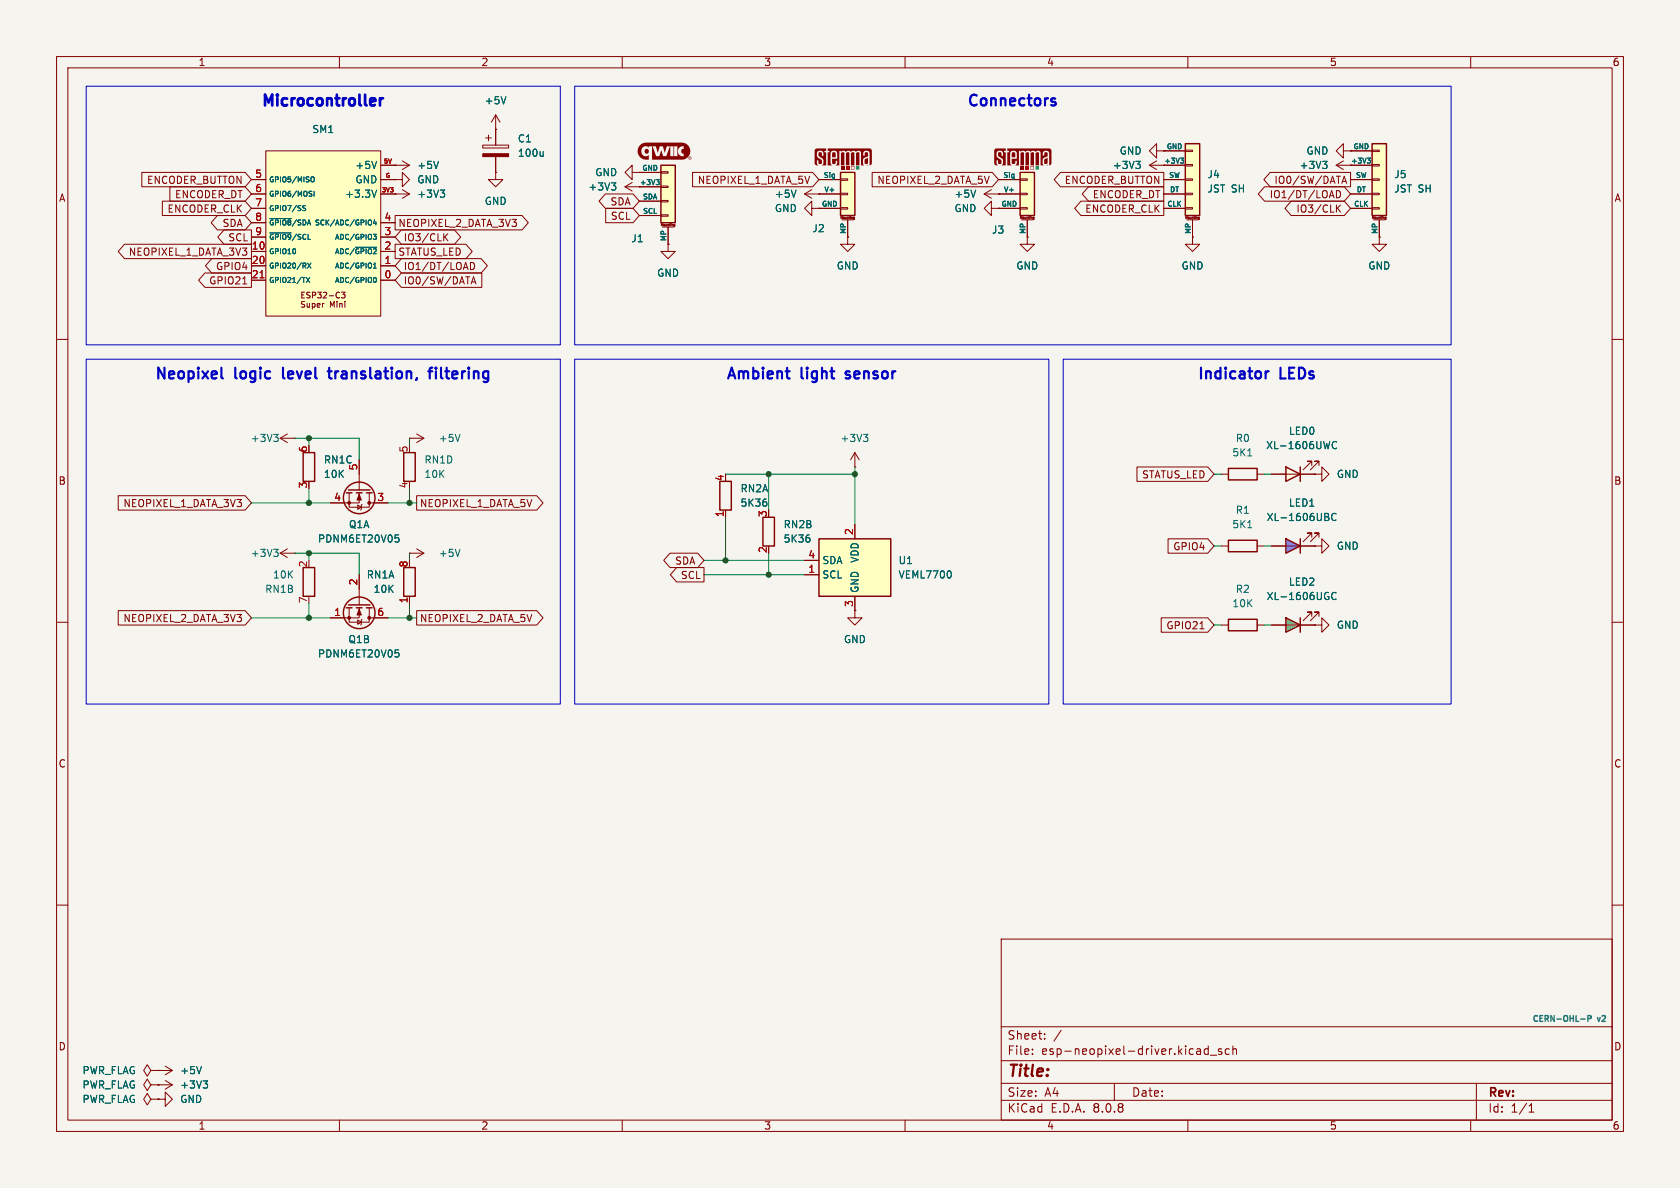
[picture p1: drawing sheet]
<svg xmlns="http://www.w3.org/2000/svg" width="297mm" height="210mm" viewBox="0 0 297 210" stroke-linecap="round" stroke-linejoin="round" font-family="sans-serif">
<path d="M0 0h297v210h-297z" fill="#f5f4ef" stroke="#f5f4ef" stroke-width=".18"/>
<g fill="none" stroke="#840000" stroke-width=".18">
<path d="M10 10h277v190h-277zM12 12h273v186h-273zM60 10v2M110 10v2M160 10v2M210 10v2M260 10v2M10 60h2M285 60h2M10 110h2M285 110h2M10 160h2"/>
<path d="M177 166h108v32h-108zM285 160h2M60 198v2M110 198v2M160 198v2M177 194.5h108M177 191.5h108M177 187.5h108M177 181.5h108M182.5 186.3v.1M182.5 185.5v.1M184.7 183.6v.1"/>
<path d="M184.7 182.8v.1M187.6 182.1l-1.3 2M197 191.5v3M210 198v2M213.6 184.9v1.5M213.6 185.5l-.4-.1-.3 .3v.4l.1 .2h.6M214 186.5h1.1M216 185.5l-.4-.1-.2 .2 .1 .2 .5 .2v.3h-.6M217.3 185.5l-.4-.1-.3 .3v.4l.1 .2h.6M218 185.5l.2-.1 .3 .1 .1 .9M218 184.9v1.5M260 198v2"/>
<path d="M261 191.5v6.5M270.3 196.6h.9M270.3 195.5l.4-.4v1.5"/>
</g>
<path d="M149.5 29.4h.7v.6h-.7z" fill="#ed1c24"/>
<path d="M151.3 29.4h.6v.6h-.6z" fill="#00a650"/>
<path d="M148.6 30.5h2.5v7.6h-2.5z" fill="#ffffc2"/>
<g fill="#840000">
<path d="M148.7 29.4h.6v.6h-.6z"/>
<path d="M150.4 29.4h.6v.6h-.6l.6-.1v-.5h-.5l-.1 .5z"/>
<path d="M153.2 29.2l.3-.1v.1z"/>
<path d="M148.7 27.1l.3-.2 .3 .1v2.2h-.6z"/>
<path d="M149.5 27.1l.4-.2 .2 .1 .1 2.2h-.7z"/>
<path d="M150.4 27.1l.4-.2 .2 .1v2.2h-.6z"/>
<path d="M151.3 27.1l.4-.2 .2 .1v2.2h-.6z"/>
<path d="M147.2 27l.3-.1 .2 .1v.8h-.6z"/>
<path d="M152.9 28.1l.6-.2v1l-.4 .1-.2-.1z"/>
<path d="M144.1 26.4l.3-.2h1.6v.5h-.2v.2h.2v2.3h-.8l.3-.2 .1-.7-.8-.7-.1-.2v-.4l.4-.1 .2 .1v.6h.3l-.1-.7-.4-.3-.6 .2-.1 .7 .2 .3 .7 .5v.6l-.2 .1h-.3l-.1-.7h-.3l.1 .7 .2 .2h-.4l-.2-.1-.1-2.4z"/>
<path d="M146.3 26.2l7.6 .1 .2 .3v2.5l-.4 .1v-2.1l-.2-.4h-.5l-.3 .2-.1 .6h.3v-.5l.3-.1 .2 .2 .1 .5-.7 .3-.2 .2v.8l.2 .3h-.6v-2.4l-.4-.2-.5 .3-.3-.2h-.3a.36 .36 0 0 1-.6-.1l-.3 .1a.36 .36 0 0 1-.6-.1l-.5 .2v-.1h-.3v2.5h-.7l.3-.2v-.6h-.3l-.1 .6-.5-.1v-.8h.9v-1l-.1-.3-.2-.1-.7 .1-.2 .3v1.7l.1 .3 .3 .1h-.9v-2.3h.3v-.2h-.3z"/>
</g>
<g fill="none" stroke="#840000" stroke-width=".18">
<path d="M69.8 29.2h.1M69.8 34.3h.1M69.8 34.3h2.6M69.8 29.2h2.6M71.1 28.4l1.3 .8M71.1 33.5l1.3 .8M72.4 29.2l-1.3 .8M72.4 34.3l-1.3 .8M111.8 30.5v-1.3l-1.3 1.3 1.3 1.3v-1.3h1.2M113 30.5h.1M144.8 31.8h3.8M144.8 34.3h3.8"/>
<path d="M144.8 36.8h3.8M148.6 36.7h1.3v.3h-1.3zM148.6 34.2h1.3v.2h-1.3zM148.6 31.6h1.3v.3h-1.3zM148.8 38.9h2.1M149.9 38.9v3M150.9 38.4h.1v.3M150.9 38.8h.1M150.9 38.6h.1M151 38.7v.1M72.4 97.8h.1M72.4 97.8h2.5"/>
<path d="M73.7 97l1.2 .8M74.9 97.8l-1.2 .8M72.4 105.4v1.3M26.7 189.2l-.7-1-.6 1 .6 1 .7-1h1.2M26.7 191.8l-.7-1-.6 1 .6 1 .7-1h1.2M27.9 189.2h.1M27.9 194.3h1.3v-1.3l1.3 1.3-1.3 1.3v-1.3M27.9 194.3h.1M27.9 191.8h.1M27.9 189.2h2.6M29.2 188.5l1.3 .7M30.5 189.2l-1.3 .8"/>
</g>
<path d="M148.6 30.5h2.5v7.6h-2.5zM71.4 100.3h2v5.1h-2z" fill="none" stroke="#840000" stroke-width=".25"/>
<path d="M77.5 28.5l-.4 1.3M77.8 33.6h.8l-.4 .5M78.4 34.1l.2 .2v.3l-.2 .3M81.3 97.1l-.4 1.3M35.6 188.5l-.4 1.3" fill="none" stroke="#006464" stroke-width=".18"/>
<path d="M116.8 29.2h2.6v10.2h-2.6z" fill="#ffffc2"/>
<g fill="#840000">
<path d="M121.9 27.8h.2v.3h-.2v-.2h.1h-.1z"/>
<path d="M121.8 27.7h.4v.4h-.4l-.1-.2 .3 .3 .2-.3-.2-.2-.3 .2z"/>
<path d="M113.2 25.7l.4-.4 .6-.1h6.6l.5 .2 .4 .4 .3 .5v.6l-.4 .8-.8 .5h-5.5v-2.3l.7 1.7h.6l.3-1.1 .3 1.1h2.6v-.9h.1l.2 .7 .6 .2h.2v-.4l-.4-.1-.1-.4 .2-.3 .3-.1v-.4l-.8 .2-.2 .6h-.1v-.8h-.6v1.7h-.1v-1.7h-.6v1.7h-.7l.6-1.7h-.5l-.4 1.1-.3-1.1h-.6l-.3 1.1-.4-1.1h-1.2v.2l-.3-.2h-.4l-.5 .4-.1 .8 .2 .3 .4 .2h.4l.3-.2v.8h-.7l-.7-.3-.5-.7v-.9z"/>
<circle cx="114.3" cy="26.7" r=".41"/>
</g>
<g fill="none" stroke="#840000" stroke-width=".18">
<path d="M113 30.5h3.8M113 33h3.8M113 35.6h3.8M113 38.1h3.8M116.8 38h1.3v.2h-1.3zM116.8 35.4h1.3v.3h-1.3zM116.8 32.9h1.3v.2h-1.3zM116.8 30.4h1.3v.2h-1.3zM119.1 39.9h.1M119.2 39.7h.1v.3M119.2 39.9h.1M119.2 39.7h-.1"/>
<path d="M119.3 40h.1M117.1 40.1h2M118.1 40.1v3.1M119.1 40l.1 .1M119.2 40.1h.1M119.3 40l-.1 .1"/>
</g>
<path d="M116.8 29.2h2.6v10.2h-2.6z" fill="none" stroke="#840000" stroke-width=".25"/>
<path d="M116 31.8h.5l-.3 .3 .3 .1v.3l-.1 .1h-.3" fill="none" stroke="#006464" stroke-width=".18"/>
<path d="M209.5 25.4h2.6v12.7h-2.6z" fill="#ffffc2"/>
<g fill="none" stroke="#840000" stroke-width=".18">
<path d="M205.7 26.7h3.8M205.7 29.2h3.8M205.7 31.8h3.8M205.7 34.3h3.8M205.7 36.8h3.8M209.5 36.7h1.3v.3h-1.3zM209.5 34.2h1.3v.2h-1.3zM209.5 31.6h1.3v.3h-1.3zM209.5 29.1h1.3v.2h-1.3zM209.5 26.5h1.3v.3h-1.3zM209.8 38.9h2M210.8 38.9v3"/>
<path d="M211.8 38.6h.2M211.9 38.4h-.1M211.9 38.4h.1v.3l-.2 .1M211.9 38.4h.1M215.9 96.5h1.3M222.2 96.5h1.3M232.4 83.8h1.3v-1.2l1.2 1.2-1.2 1.3v-1.3M232.4 83.8h.1"/>
</g>
<path d="M209.5 25.4h2.6v12.7h-2.6zM217.2 95.5h5v2h-5z" fill="none" stroke="#840000" stroke-width=".25"/>
<path d="M208.7 28h.6l-.3 .3 .2 .1 .1 .3-.2 .1h-.3M220.6 93.3h.7" fill="none" stroke="#006464" stroke-width=".18"/>
<path d="M227.3 82.6l2.6 1.2-2.6 1.3z" fill="#ffffe0"/>
<g fill="none" stroke="#840000" stroke-width=".25">
<path d="M53.6 80h2v5.1h-2zM61.2 87.1h1M61.6 86.6h3.8M63 87.1h1M64.8 87.1h1M71.4 80h2v5.1h-2zM217.2 82.8h5v2h-5zM227.3 82.6l2.6 1.2-2.6 1.3zM229.9 82.6v2.5M53.6 100.3h2v5.1h-2zM61.2 107.4h1M61.6 106.9h3.8"/>
<path d="M63 107.4h1M64.8 107.4h1"/>
<circle cx="63.5" cy="88" r="2.79"/>
<circle cx="63.5" cy="108.3" r="2.79"/>
</g>
<g fill="none" stroke="#840000" stroke-width=".18">
<path d="M69.8 31.8h1.3v-1.3l1.3 1.3-1.3 1.2v-1.2M69.8 31.8h.1M85.3 25.7h4.6v.5h-4.6zM85.9 24.4h1M86.4 23.9v1M87.6 30.5v1.3h1.3l-1.3 1.2-1.2-1.2h1.2M87.6 30.5h.1M87.6 22.9h.1M87.6 20.3v5.4M87.6 27.7v2.8M87.6 20.3l-.7 1.3M87.6 20.3l.8 1.3"/>
<path d="M110.5 33l1.3 .8M110.5 33h2.5M111.8 32.3l-1.3 .7M210.8 41.9v1.3h1.3l-1.3 1.3-1.3-1.3h1.3M210.8 41.9h.1M49.5 77.5l1.3 .7M49.5 77.5h2.6M50.8 76.7l-1.3 .8M52.1 77.5h.1M72.4 77.5h.1M72.4 77.5h2.5M73.7 76.7l1.2 .8"/>
<path d="M74.9 77.5l-1.2 .7M49.5 97.8l1.3 .8M49.5 97.8h2.6M50.8 97l-1.3 .8M52.1 97.8h.1M61.7 87.1v2.6h3.6v-2.6M63.2 89.3l.7 .4-.7 .3zM63.5 87.1v1.8h-5.1M63.5 81.3v5.3M64 89.2l-.1 .1v.7l-.1 .2M65.3 88.9h3.3M215.9 83.8h1.3"/>
<path d="M222.2 83.8h1.3M224.8 83.8h7.6M231.9 82.3v-.8h-.8h.8l-1.5 1.6M233.2 82.3v-.8h-.8h.8l-1.6 1.6M61.7 107.4v2.6h3.6v-2.6M63.2 109.6l.7 .4-.7 .4zM63.5 107.4v1.8h-5.1M63.5 101.6v5.3M64 109.5l-.1 .1v.8l-.1 .1M65.3 109.2h3.3M26.7 194.3l-.7-1-.6 1 .6 1 .7-1h1.2M27.9 191.8h.1"/>
<path d="M27.9 194.3h.1M27.9 191.8h2.6M29.2 191l1.3 .8M30.5 191.8l-1.3 .7"/>
</g>
<g fill="none" stroke="#006464" stroke-width=".18">
<path d="M89.4 17.1l-.4 1.3M96 26.8v.8M96 27.5l-.2 .1M108.1 32.3h.8l-.5 .5M108.6 32.8l.3 .3v.3l-.3 .2M48.4 76.8h.8l-.4 .5M48.9 77.3l.3 .2v.3l-.3 .2M81.3 76.8l-.4 1.2M236.3 78.2a.6 .6 0 0 0-.8 .4 .6 .6 0 0 0 .6 .7l.2-.1M48.4 97.1h.8l-.4 .5M48.9 97.6l.3 .2v.3l-.3 .3M69.9 94.6h.6"/>
<path d="M70 95h.3l.2 .3-.1 .5h-.4M220.6 80.6h.7M69.9 114.9h.6M70 115.4h.3l.2 .2-.1 .5h-.4M35.9 191.1h.8l-.4 .5M36.5 191.6l.2 .2v.3l-.2 .2"/>
</g>
<g fill="#840000" stroke="#840000" stroke-width=".18">
<path d="M63.5 107.7l.4 1h-.8z"/>
<path d="M63.5 87.4l.4 1h-.8z"/>
<path d="M85.3 27.2h4.6v.5h-4.6z"/>
<circle cx="61.7" cy="109.2" r=".25"/>
<circle cx="65.3" cy="109.2" r=".25"/>
<circle cx="61.7" cy="88.9" r=".25"/>
<circle cx="65.3" cy="88.9" r=".25"/>
</g>
<path d="M47 26.7h20.3v29.2h-20.3z" fill="#ffffc2"/>
<g fill="none" stroke="#840000" stroke-width=".18">
<path d="M44.4 34.3h2.6M44.4 39.4h2.6M44.4 31.8h2.6M44.4 36.8h2.6M47 26.7h20.3v29.2h-20.3zM67.3 34.3h2.5M67.3 39.4h2.5M67.3 31.8h2.5M67.3 29.2h2.5M142.2 34.3h2.6M142.2 34.3l1.3 .8M143.5 36.8v-1.2l-1.3 1.2 1.3 1.3v-1.3h1.3"/>
<path d="M143.5 33.5l-1.3 .8M144.8 34.3h.1M144.8 36.8h.1M174 34.3h2.5M174 34.3l1.3 .8M175.3 36.8v-1.2l-1.3 1.2 1.3 1.3v-1.3h1.2M175.3 33.5l-1.3 .8M176.5 36.8h.1M176.5 34.3h.1M237.5 26.7v-1.3l-1.3 1.3 1.3 1.2v-1.2h1.3M238.8 26.7h.1M44.4 49.5h2.6"/>
<path d="M44.4 47h2.6M44.4 44.5h2.6M44.4 41.9h2.6M57.2 53.6h.1M60.4 51.7h.6l-.3 .3 .2 .1v.5l-.1 .1-.4-.1M67.3 49.5h2.5M67.3 47h2.5M67.3 44.5h2.5M67.3 41.9h2.5M118.1 43.2v1.3h1.3l-1.3 1.2-1.3-1.2h1.3M118.1 43.2h.1M149.9 41.9v1.3h1.2l-1.2 1.3-1.3-1.3h1.3"/>
<path d="M149.9 41.9h.1M181.6 41.9v1.3h1.3l-1.3 1.3-1.3-1.3h1.3M181.6 41.9h.1M151.1 82.6h.1M151.1 80l-.7 1.3M151.1 80v2.6M151.1 80l.8 1.3M151.1 108v1.2h1.3l-1.3 1.3-1.2-1.3h1.2M151.1 108h.1"/>
</g>
<g fill="none" stroke="#006464" stroke-width=".18">
<path d="M47.7 38.6h3.8M53.6 36.7l.4 .3-.1 .2h-.2M53.6 36.4h.4M55 33.8h.1M55.1 34.4v.2M55.2 31.3h.2l.2 .3-.1 .4-.3 .2M55.5 33.8v.9M65.5 38.9l.2 .3-.1 .4-.1 .2M66.2 38.8l-.2 .7h.6M66.4 39.2v.6M66.6 33.6l-.4 1.3M66.6 28.5l-.4 1.3"/>
<path d="M140.7 33.6l-.4 1.3M172.5 33.6l-.4 1.3M47.7 41.2h3.8M54.2 49l.6 .9M54.4 46.5l.6 .9M54.8 49l-.6 .9M55 46.5l-.6 .9M62.8 43.7h3.8M66 41.4h.5l-.3 .4h.3v.3l-.1 .2h-.3M66 47.4h.5M66 46.8l.3-.3v.9M66.2 49.1v-.1a.43 .43 0 0 1 .4 .5 .43 .43 0 0 1-.4 .4"/>
<path d="M152.6 76.8h.8l-.4 .5M153.2 77.3l.2 .2v.3l-.2 .2"/>
</g>
<path d="M46 49.1h.7" fill="none" stroke="#a90000" stroke-width=".18"/>
<path d="M144.8 95.3h12.7v10.1h-12.7z" fill="#ffffc2"/>
<path d="M127.3 85.1h2v5.1h-2zM144.8 95.3h12.7v10.1h-12.7zM217.2 109.5h5v2h-5z" fill="none" stroke="#840000" stroke-width=".25"/>
<path d="M204.5 26.7v-1.3l-1.3 1.3 1.3 1.2v-1.2h1.2M205.7 26.7h.1M128.3 90.2v1.2M142.2 99.1h2.6M151.1 92.7v2.6M142.2 101.6h2.6M151.1 105.4v2.6M215.9 110.5h1.3M222.2 110.5h1.3M232.4 110.5h1.3v-1.3l1.2 1.3-1.2 1.3v-1.3M232.4 110.5h.1" fill="none" stroke="#840000" stroke-width=".18"/>
<path d="M135.5 88.8l.1 .1-.1 .5M168.1 101l.1 .4-.1 .7" fill="none" stroke="#006464" stroke-width=".18"/>
<path d="M242.6 25.4h2.5v12.7h-2.5z" fill="#ffffc2"/>
<g fill="none" stroke="#840000" stroke-width=".18">
<path d="M236.2 29.2h6.4M236.2 29.2l1.3 .8M237.5 28.4l-1.3 .8M238.8 26.7h3.8M238.8 31.8h3.8M238.8 34.3h3.8M238.8 36.8h3.8M242.6 36.7h1.2v.3h-1.2zM242.6 34.2h1.2v.2h-1.2zM242.6 31.6h1.2v.3h-1.2zM242.6 29.1h1.2v.2h-1.2zM242.6 26.5h1.2v.3h-1.2z"/>
<path d="M242.8 38.9h2.1M243.8 38.9v3M244.9 38.4h.1v.3l-.1 .1M244.9 38.6h.1M243.8 41.9v1.3h1.3l-1.3 1.3-1.2-1.3h1.2M243.8 41.9h.1"/>
</g>
<path d="M242.6 25.4h2.5v12.7h-2.5z" fill="none" stroke="#840000" stroke-width=".25"/>
<path d="M233.8 28.5h.8l-.4 .5M234.4 29l.2 .2v.3l-.2 .3M241.7 28h.6l-.3 .3 .2 .1 .1 .3-.2 .1h-.2" fill="none" stroke="#006464" stroke-width=".18"/>
<path d="M181.3 29.4h.6v.6h-.6z" fill="#ed1c24"/>
<path d="M183.1 29.4h.6v.6h-.6z" fill="#00a650"/>
<path d="M180.3 30.5h2.6v7.6h-2.6z" fill="#ffffc2"/>
<g fill="#840000">
<path d="M180.4 29.4h.6v.6h-.6z"/>
<path d="M182.2 29.4h.6v.6h-.6l.5-.1v-.5h-.4l-.1 .5z"/>
<path d="M184.9 29.2l.3-.1v.1z"/>
<path d="M180.4 27.1l.4-.2 .2 .1v2.2h-.6z"/>
<path d="M181.3 27.1l.4-.2 .2 .1v2.2h-.6z"/>
<path d="M182.2 27.1l.3-.2 .3 .1v2.2h-.6z"/>
<path d="M183.1 27.1l.3-.2 .3 .1v2.2h-.6z"/>
<path d="M178.9 27l.3-.1 .2 .1 .1 .8h-.6z"/>
<path d="M184.7 28.1l.5-.2v1l-.3 .1-.3-.1z"/>
<path d="M175.9 26.4l.3-.2h1.6v.5h-.3v.2h.3v2.3h-.8l.3-.2v-.7l-.8-.7-.1-.2 .1-.4 .3-.1 .2 .1 .1 .6h.2v-.7l-.4-.3-.6 .2-.1 .7 .1 .3 .7 .5v.6l-.1 .1h-.4l-.1-.7h-.2v.7l.3 .2h-.4l-.3-.1v-2.4z"/>
<path d="M178.1 26.2l7.5 .1 .3 .3-.1 2.5-.3 .1v-2.1l-.2-.4h-.5l-.4 .2-.1 .6h.3l.1-.5 .3-.1 .2 .2v.5l-.6 .3-.2 .2-.1 .8 .3 .3h-.6l-.1-2.4-.3-.2-.6 .3-.2-.2h-.4a.36 .36 0 0 1-.6-.1l-.3 .1a.36 .36 0 0 1-.6-.1l-.5 .2v-.1h-.3v2.5h-.7l.3-.2 .1-.6h-.3l-.1 .6-.5-.1v-.8h.9v-1l-.1-.3-.3-.1-.7 .1-.1 .3v1.7l.1 .3 .2 .1h-.8v-2.3h.3v-.2h-.3z"/>
</g>
<g fill="none" stroke="#840000" stroke-width=".18">
<path d="M176.5 31.8h3.8M176.5 34.3h3.8M176.5 36.8h3.8M180.3 36.7h1.3v.3h-1.3zM180.3 34.2h1.3v.2h-1.3zM180.3 31.6h1.3v.3h-1.3zM180.6 38.9h2M181.6 38.9v3M182.6 38.4h.2v.3l-.2 .1M182.6 38.6h.2M203.2 29.2l1.3 .8M203.2 29.2h2.5"/>
<path d="M204.5 28.4l-1.3 .8"/>
</g>
<path d="M180.3 30.5h2.6v7.6h-2.6z" fill="none" stroke="#840000" stroke-width=".25"/>
<path d="M200.8 28.5h.8l-.4 .5M201.3 29l.3 .2v.3l-.3 .3" fill="none" stroke="#006464" stroke-width=".18"/>
<path d="M227.3 109.2l2.6 1.3-2.6 1.3z" fill="#7fff7f"/>
<path d="M134.9 91.4h2v5.1h-2zM227.3 109.2l2.6 1.3-2.6 1.3zM229.9 109.2v2.6" fill="none" stroke="#840000" stroke-width=".25"/>
<path d="M232.4 96.5h1.3v-1.2l1.2 1.2-1.2 1.3v-1.3M232.4 96.5h.1M224.8 110.5h7.6M231.9 109v-.8h-.8h.8l-1.5 1.5M233.2 109v-.8h-.8h.8l-1.6 1.5" fill="none" stroke="#840000" stroke-width=".18"/>
<path d="M143.1 95.1l.1 .2-.1 .5M236.2 104.8a.6 .6 0 0 0-.8 .5 .6 .6 0 0 0 .6 .7l.2-.1" fill="none" stroke="#006464" stroke-width=".18"/>
<path d="M227.3 95.3l2.6 1.2-2.6 1.3z" fill="#8080ff"/>
<path d="M227.3 95.3l2.6 1.2-2.6 1.3zM229.9 95.3v2.5" fill="none" stroke="#840000" stroke-width=".25"/>
<g fill="none" stroke="#840000" stroke-width=".18">
<path d="M25.1 30.5h18.2l1.1 1.3-1.1 1.2h-18.2zM28.7 35.6h14.6l1.1 1.2-1.1 1.3h-14.6zM30 33h13.3l1.1 1.3-1.1 1.3h-13.3zM38.4 38.1h4.9l1.1 1.3-1.1 1.2h-4.9l-1.1-1.2zM44.4 34.3h2.6M44.4 39.4h2.6M44.4 31.8h2.6M44.4 36.8h2.6M67.3 34.3h2.5M67.3 39.4h2.5M67.3 31.8h2.5M67.3 29.2h2.5"/>
<path d="M69.8 38.1h22.5l1.1 1.3-1.1 1.2h-22.5zM69.8 31.8h.1M69.8 29.2h.1M69.8 34.3h.1M87.6 22.9h.1M87.6 30.5h.1M87.6 22.9v2.8M87.6 27.7v2.8M107 34.3h4.9l1.1 1.3-1.1 1.2h-4.9l-1.1-1.2zM107.1 36.8h4.8l1.1 1.3-1.1 1.3h-4.8zM113 30.5h.1M113 30.5h3.8"/>
<path d="M113 33h3.8M113 35.6h3.8M113 38.1h3.8M122.4 30.5h21.3l1.1 1.3-1.1 1.2h-21.3zM144.8 36.8h.1M144.8 34.3h.1M144.8 34.3h3.8M144.8 31.8h3.8M144.8 36.8h3.8M149.9 38.9v3M154.2 30.5h21.2l1.1 1.3-1.1 1.2h-21.2zM176.5 34.3h.1"/>
<path d="M176.5 36.8h.1M176.5 34.3h3.8M176.5 31.8h3.8M176.5 36.8h3.8M181.6 38.9v3M187.5 30.5h18.2v2.5h-18.2l-1.1-1.2zM191.1 35.6h14.6v2.5h-14.6l-1.1-1.3zM192.4 33h13.3v2.6h-13.3l-1.1-1.3zM205.7 26.7h.1M205.7 34.3h3.8M205.7 31.8h3.8M205.7 29.2h3.8"/>
<path d="M205.7 36.8h3.8M205.7 26.7h3.8M210.8 38.9v3M223.6 33h14l1.2 1.3-1.2 1.3h-14l-1.2-1.3zM224.5 30.5h14.3v2.5h-14.3l-1.1-1.2zM228.3 35.6h9.3l1.2 1.2-1.2 1.3h-9.3l-1.1-1.3zM236.3 33.7a.64 .64 0 0 1 .7 .6 .64 .64 0 0 1-.7 .7zM236.4 36.8l.6 .7M237 36.2l-.7 .8M237.2 32.4l.4-1.2 .5 1.2M237.3 32.1h.6M238.8 26.7h.1"/>
<path d="M238.8 34.3h3.8M238.8 31.8h3.8M238.8 29.2h3.8M238.8 36.8h3.8M238.8 26.7h3.8M243.8 38.9v3M22 43.2h22.4v2.5h-22.4l-1.1-1.2zM36.2 48.3h8.2v2.5h-8.2l-1.1-1.3zM37.4 45.7h7v2.6h-7l-1.1-1.3zM39.6 40.6h4.8v2.6h-4.8l-1.1-1.3zM42.9 50.2h.7M44.4 49.5h2.6"/>
<path d="M44.4 47h2.6M44.4 44.5h2.6M44.4 41.9h2.6M67.3 49.5h2.5M67.3 47h2.5M67.3 44.5h2.5M67.3 41.9h2.5M69.8 43.2h12.6l1.1 1.3-1.1 1.2h-12.6zM71 45.7h14.1l1.1 1.3-1.1 1.3h-14.1l-1.2-1.3zM71 40.6h9.3l1.2 1.3-1.2 1.3h-9.3l-1.2-1.3zM71 48.3h14.2v2.5h-14.2l-1.2-1.3zM78.6 41.9l.6 .7"/>
<path d="M79.2 41.3l-.7 .7M83.2 46.4a.64 .64 0 0 1 .7 .6 .64 .64 0 0 1-.7 .7zM83.3 50.2l.4-1.3 .4 1.3M83.4 49.8h.6M118.1 43.2h.1M118.1 40.1v3.1M149.9 41.9h.1M181.6 41.9h.1M210.8 41.9h.1M243.8 41.9h.1M20.9 87.6h22.4l1.1 1.3-1.1 1.3h-22.4zM58.4 88.9h2.6"/>
<path d="M63.5 81.3v2.5M66 88.9h2.6M73.7 87.6h21.2l1.1 1.3-1.1 1.3h-21.2zM118.4 97.8h4.9l1.2 1.3-1.2 1.2h-4.9l-1.1-1.2zM128.3 90.2v1.2M142.2 99.1h2.6M151.1 92.7v2.6M201 82.5h12.5l1.1 1.3-1.1 1.3h-12.5zM206.5 95.2h7l1.1 1.3-1.1 1.3h-7zM224.8 96.5h7.6M224.8 83.8h2.5M229.9 83.8h2.5"/>
<path d="M231.9 95v-.8h-.8h.8l-1.5 1.6M232.4 96.5h.1M232.4 83.8h.1M233.2 95v-.8h-.8h.8l-1.6 1.6M20.9 107.9h22.4l1.1 1.3-1.1 1.3h-22.4zM58.4 109.2h2.6M63.5 101.6v2.5M66 109.2h2.6M72.4 105.4v1.3M73.7 107.9h21.2l1.1 1.3-1.1 1.3h-21.2zM119.6 100.3h4.9v2.6h-4.9l-1.1-1.3zM142.2 101.6h2.6"/>
<path d="M151.1 108h.1M151.1 105.4v2.6M205.3 109.2h8.2l1.1 1.3-1.1 1.3h-8.2zM212.1 111.2h.8M224.8 110.5h2.5M229.9 110.5h2.5M232.4 110.5h.1M27.9 191.8h.1M27.9 194.3h.1M27.9 189.2h.1"/>
</g>
<g fill="none" stroke="#006464" stroke-width=".18">
<path d="M89.4 17.1l-.4 1.3M47.7 38.6h3.8M53.6 36.7l.4 .3-.1 .2h-.2M53.6 36.4h.4M55 33.8h.1M55.1 34.4v.2M55.2 31.3h.2l.2 .3-.1 .4-.3 .2M55.5 33.8v.9M65.5 38.9l.2 .3-.1 .4-.1 .2M66.2 38.8l-.2 .7h.6M66.4 39.2v.6M66.6 33.6l-.4 1.3"/>
<path d="M66.6 28.5l-.4 1.3M77.5 28.5l-.4 1.3M77.8 33.6h.8l-.4 .5M78.4 34.1l.2 .2v.3l-.2 .3M96 26.8v.8M96 27.5l-.2 .1M108.1 32.3h.8l-.5 .5M108.6 32.8l.3 .3v.3l-.3 .2M116 31.8h.5l-.3 .3 .3 .1v.3l-.1 .1h-.3M140.7 33.6l-.4 1.3M172.5 33.6l-.4 1.3M200.8 28.5h.8l-.4 .5"/>
<path d="M201.3 29l.3 .2v.3l-.3 .3M208.7 28h.6l-.3 .3 .2 .1 .1 .3-.2 .1h-.3M233.8 28.5h.8l-.4 .5M234.4 29l.2 .2v.3l-.2 .3M241.7 28h.6l-.3 .3 .2 .1 .1 .3-.2 .1h-.2M47.7 41.2h3.8M54.2 49l.6 .9M54.4 46.5l.6 .9M54.8 49l-.6 .9M55 46.5l-.6 .9M62.8 43.7h3.8M66 41.4h.5l-.3 .4h.3v.3l-.1 .2h-.3"/>
<path d="M66 47.4h.5M66 46.8l.3-.3v.9M66.2 49.1v-.1a.43 .43 0 0 1 .4 .5 .43 .43 0 0 1-.4 .4M236.3 78.2a.6 .6 0 0 0-.8 .4 .6 .6 0 0 0 .6 .7l.2-.1M69.9 94.6h.6M70 95h.3l.2 .3-.1 .5h-.4M135.5 88.8l.1 .1-.1 .5M143.1 95.1l.1 .2-.1 .5M234.6 91.4l.3 .2v.3l-.2 .1M234.8 90.8l.1 .2-.1 .3M236.2 90.9a.6 .6 0 0 0-.8 .4 .6 .6 0 0 0 .6 .7l.2-.1M69.9 114.9h.6"/>
<path d="M70 115.4h.3l.2 .2-.1 .5h-.4M168.1 101l.1 .4-.1 .7M236.2 104.8a.6 .6 0 0 0-.8 .5 .6 .6 0 0 0 .6 .7l.2-.1M35.6 188.5l-.4 1.3M35.9 191.1h.8l-.4 .5M36.5 191.6l.2 .2v.3l-.2 .2"/>
</g>
<path d="M279.5 180.2h.7M280.7 180.1l.5-.1v-.4l-.5-.1v1" fill="none" stroke="#0099b0" stroke-width=".25"/>
<path d="M15.2 15.2h83.9v45.8h-83.9zM101.6 15.2h154.9v45.8h-154.9zM15.2 63.5h83.9v61h-83.9zM101.6 63.5h83.8v61h-83.8zM188 63.5h68.5v61h-68.5z" fill="none" stroke="#0000c2" stroke-width=".18"/>
<g fill="none" stroke="#0000c2" stroke-width=".38">
<path d="M172.7 16.9a.66 .66 0 0 0-1 .1M181.9 16.7v1.7M186.1 18l.5 .1v.3l-.2 .2h-.4M186.1 17.4l.5 .1M29.1 65v1.9l-1.1-1.9v1.9M35.1 65l-.1 .1 .1 .1M35.1 65l.1 .1-.1 .1M35.1 65v.2M39.1 65v1.6l.3 .3M41.6 65v1.6M46 65l-.1 .1 .1 .1M46 65l.1 .1-.1 .1"/>
<path d="M46 65v.2M50 65v1.6M55.7 65v1.6M57.9 65.6h.7M58.2 65v1.6l.1 .2 .3 .1M65.5 65v1.6M68.2 65v1.6M69.3 65l-.1 .1 .1 .1M69.3 65l.1 .1-.1 .1M69.3 65v.2M75.7 65.6h.7M76.4 65l-.3 .1-.1 .2v1.6"/>
<path d="M77.1 65v.2M77.1 65.6v1.3M77.1 65l-.1 .1 .1 .1M77.1 65l.1 .1-.1 .1M78 65v1.6M79 65v1.6M82.9 65l-.1 .1 .1 .1M82.9 65l.1 .1-.1 .1M82.9 65v.2M128.7 66.9l.7-1.9 .6 1.9M133.2 65v1.9M134.9 65l-.1 .1 .1 .1"/>
<path d="M134.9 65l.1 .1-.1 .1M134.9 65v.2M139.2 65v1.6M141.7 65v1.6M142.7 65l-.1 .1 .1 .1M142.7 65l.1 .1-.1 .1M142.7 65v.2M145.3 65v1.9M147 65v1.6M212.3 65v1.9M215.8 65v1.9M216.7 65l-.1 .1 .1 .1"/>
<path d="M216.7 65l.1 .1-.1 .1M216.7 65v.2M220.9 65v1.6M223.7 65.6v1.3M224.3 65.6l-.4 .1-.2 .3M226.4 65v1.9M228.8 65h-.9v1.9M230.6 65.3l-.5-.3h-.5v1.9"/>
</g>
<path d="M46.9 18.6v-1.9l.6 1.4 .6-1.4v1.9M49 16.7l-.1 .1 .1 .1M49 16.7l.1 .1-.1 .1M49 16.7v.2M59.6 16.7v1.7M63.5 16.7v1.7M64.5 16.7v1.7M65.7 17.4l.6 .1 .1 .3-.9 .2M66.3 18.5l-.6 .1M67.2 17.4v1.2M67.7 17.4l-.3 .1-.2 .2" fill="none" stroke="#0000c2" stroke-width=".48"/>
<g fill="none" stroke="#009600" stroke-width=".18">
<path d="M52.1 77.5h11.4v3.8M54.6 77.5v1.2M72.4 77.5v1.2M44.4 88.9h14M52.1 97.8h11.4v3.8M54.6 86.4v2.5M54.6 97.8v1.3M68.6 88.9h5.1M72.4 86.4v2.5M72.4 97.8v1.3M124.5 99.1h17.7M128.3 91.4v7.7"/>
<path d="M128.3 83.8h22.8M135.9 83.8v6.4M135.9 97.8v3.8M151.1 82.6v10.1M214.6 96.5h1.3M214.6 83.8h1.3M223.5 96.5h1.3M223.5 83.8h1.3M44.4 109.2h14M54.6 106.7v2.5M68.6 109.2h5.1M72.4 106.7v2.5"/>
<path d="M124.5 101.6h17.7M214.6 110.5h1.3M223.5 110.5h1.3"/>
</g>
<path d="M46 49.1h.7" fill="none" stroke="#a90000" stroke-width=".18"/>
<g fill="#009600" stroke="#009600" stroke-width=".18">
<circle cx="72.4" cy="109.2" r=".46"/>
<circle cx="72.4" cy="88.9" r=".46"/>
<circle cx="54.6" cy="109.2" r=".46"/>
<circle cx="54.6" cy="97.8" r=".46"/>
<circle cx="54.6" cy="88.9" r=".46"/>
<circle cx="54.6" cy="77.5" r=".46"/>
<circle cx="151.1" cy="83.8" r=".46"/>
<circle cx="135.9" cy="83.8" r=".46"/>
<circle cx="128.3" cy="99.1" r=".46"/>
<circle cx="135.9" cy="101.6" r=".46"/>
</g>
<text font-size="2.8" fill="#840000" x="178" y="190.9">Title:</text>
<g font-size="2.7" fill="#0000c2">
<text x="45.9" y="20">Microcontroller</text>
<text x="170.8" y="19.7">Connectors</text>
<text x="27.2" y="68">Neopixel</text>
<text x="41.5" y="68">logic</text>
<text x="50.7" y="68">level</text>
<text x="59.6" y="68">translation,</text>
<text x="78.2" y="68">filtering</text>
<text x="128.2" y="68">Ambient</text>
<text x="141.6" y="68">light</text>
<text x="150.3" y="68">sensor</text>
<text x="211.5" y="68">Indicator</text>
<text x="226.3" y="68">LEDs</text>
</g>
<g font-size="2.1" fill="#840000">
<text x="178" y="184">Sheet:</text>
<text x="178" y="186.7">File:</text>
<text x="184.1" y="186.7">esp-neopixel-driver.kicad_sch</text>
<text x="178" y="196.9">KiCad</text>
<text x="178" y="194.1">Size:</text>
<text x="184.7" y="194.1">A4</text>
<text x="185.7" y="196.9">E.D.A.</text>
<text x="193.3" y="196.9">8.0.8</text>
<text x="200" y="194.1">Date:</text>
<text x="263" y="194.3">Rev:</text>
<text x="263" y="196.9">Id:</text>
<text x="267.1" y="196.9">1/1</text>
</g>
<g font-size="1.8" fill="#840000">
<text x="35" y="11.9">1</text>
<text x="85" y="11.9">2</text>
<text x="135" y="11.9">3</text>
<text x="185" y="11.9">4</text>
<text x="235" y="11.9">5</text>
<text x="285" y="11.9">6</text>
<text x="10.3" y="35.9">A</text>
<text x="25.9" y="32.7">ENCODER_BUTTON</text>
<text x="30.8" y="35.2">ENCODER_DT</text>
<text x="123.3" y="32.7">NEOPIXEL_1_DATA_5V</text>
<text x="155" y="32.7">NEOPIXEL_2_DATA_5V</text>
<text x="188.1" y="32.7">ENCODER_BUTTON</text>
<text x="193.1" y="35.2">ENCODER_DT</text>
<text x="224.4" y="35.2">IO1/DT/LOAD</text>
<text x="225.2" y="32.7">IO0/SW/DATA</text>
<text x="285.3" y="35.9">A</text>
<text x="29.5" y="37.8">ENCODER_CLK</text>
<text x="39.2" y="40.3">SDA</text>
<text x="70.3" y="40.3">NEOPIXEL_2_DATA_3V3</text>
<text x="107.8" y="36.5">SDA</text>
<text x="107.9" y="39.1">SCL</text>
<text x="191.8" y="37.8">ENCODER_CLK</text>
<text x="229.1" y="37.8">IO3/CLK</text>
<text x="22.7" y="45.4">NEOPIXEL_1_DATA_3V3</text>
<text x="38.1" y="47.9">GPIO4</text>
<text x="40.3" y="42.9">SCL</text>
<text x="70.3" y="45.4">STATUS_LED</text>
<text x="71.3" y="47.9">IO1/DT/LOAD</text>
<text x="71.3" y="42.9">IO3/CLK</text>
<text x="36.9" y="50.5">GPIO21</text>
<text x="71.3" y="50.5">IO0/SW/DATA</text>
<text x="10.3" y="85.9">B</text>
<text x="21.7" y="89.9">NEOPIXEL_1_DATA_3V3</text>
<text x="74.1" y="89.9">NEOPIXEL_1_DATA_5V</text>
<text x="201.8" y="84.8">STATUS_LED</text>
<text x="285.3" y="85.9">B</text>
<text x="119.3" y="100">SDA</text>
<text x="207.3" y="97.5">GPIO4</text>
<text x="120.3" y="102.6">SCL</text>
<text x="21.7" y="110.2">NEOPIXEL_2_DATA_3V3</text>
<text x="74.1" y="110.2">NEOPIXEL_2_DATA_5V</text>
<text x="206.1" y="111.4">GPIO21</text>
<text x="10.3" y="135.9">C</text>
<text x="285.3" y="135.9">C</text>
<text x="10.3" y="185.9">D</text>
<text x="285.3" y="185.9">D</text>
<text x="35" y="199.9">1</text>
<text x="85" y="199.9">2</text>
<text x="135" y="199.9">3</text>
<text x="185" y="199.9">4</text>
<text x="235" y="199.9">5</text>
<text x="285" y="199.9">6</text>
</g>
<g font-size="1.8" fill="#006464">
<text x="55.1" y="23.7">SM1</text>
<text x="85.6" y="18.6">+5V</text>
<text x="91.4" y="25.4">C1</text>
<text x="91.4" y="27.9">100u</text>
<text x="197.8" y="27.5">GND</text>
<text x="230.9" y="27.5">GND</text>
<text x="60.9" y="35.2">+3.3V</text>
<text x="62.7" y="30.1">+5V</text>
<text x="62.7" y="32.6">GND</text>
<text x="73.7" y="30.1">+5V</text>
<text x="73.7" y="32.6">GND</text>
<text x="73.7" y="35.2">+3V3</text>
<text x="103.9" y="33.9">+3V3</text>
<text x="105.1" y="31.3">GND</text>
<text x="136.9" y="35.2">+5V</text>
<text x="168.6" y="35.2">+5V</text>
<text x="196.6" y="30.1">+3V3</text>
<text x="213.4" y="31.7">J4</text>
<text x="213.4" y="34.2">JST SH</text>
<text x="229.7" y="30.1">+3V3</text>
<text x="246.4" y="31.7">J5</text>
<text x="246.4" y="34.2">JST SH</text>
<text x="85.6" y="36.4">GND</text>
<text x="136.9" y="37.7">GND</text>
<text x="143.5" y="41.2">J2</text>
<text x="168.6" y="37.7">GND</text>
<text x="175.3" y="41.5">J3</text>
<text x="111.5" y="43">J1</text>
<text x="147.8" y="47.9">GND</text>
<text x="179.6" y="47.9">GND</text>
<text x="208.8" y="47.9">GND</text>
<text x="241.8" y="47.9">GND</text>
<text x="116.1" y="49.1">GND</text>
<text x="227.8" y="77.1">LED0</text>
<text x="44.2" y="78.3">+3V3</text>
<text x="57.2" y="82.1">RN1C</text>
<text x="74.9" y="82.1">RN1D</text>
<text x="77.5" y="78.3">+5V</text>
<text x="148.5" y="78.3">+3V3</text>
<text x="217.8" y="80.9">5K1</text>
<text x="218.4" y="78.3">R0</text>
<text x="223.7" y="79.6">XL-1606UWC</text>
<text x="57.2" y="84.7">10K</text>
<text x="74.9" y="84.7">10K</text>
<text x="130.8" y="89.8">5K36</text>
<text x="130.8" y="87.2">RN2A</text>
<text x="227.8" y="89.8">LED1</text>
<text x="236.2" y="84.7">GND</text>
<text x="61.6" y="93.6">Q1A</text>
<text x="138.4" y="93.6">RN2B</text>
<text x="217.8" y="93.6">5K1</text>
<text x="218.4" y="91">R1</text>
<text x="223.8" y="92.3">XL-1606UBC</text>
<text x="44.2" y="98.7">+3V3</text>
<text x="56.1" y="96.1">PDNM6ET20V05</text>
<text x="77.5" y="98.7">+5V</text>
<text x="138.4" y="96.1">5K36</text>
<text x="145.3" y="99.9">SDA</text>
<text x="152" y="99.6" transform="rotate(-90 152 99.6)">VDD</text>
<text x="158.8" y="99.9">U1</text>
<text x="236.2" y="97.4">GND</text>
<text x="46.8" y="105">RN1B</text>
<text x="48.2" y="102.5">10K</text>
<text x="64.7" y="102.5">RN1A</text>
<text x="65.9" y="105">10K</text>
<text x="145.3" y="102.5">SCL</text>
<text x="152" y="104.9" transform="rotate(-90 152 104.9)">GND</text>
<text x="158.8" y="102.5">VEML7700</text>
<text x="217.8" y="107.5">10K</text>
<text x="218.4" y="105">R2</text>
<text x="223.8" y="106.3">XL-1606UGC</text>
<text x="227.8" y="103.7">LED2</text>
<text x="61.5" y="113.9">Q1B</text>
<text x="149.1" y="113.9">GND</text>
<text x="236.2" y="111.4">GND</text>
<text x="56.1" y="116.4">PDNM6ET20V05</text>
<text x="14.5" y="190.1">PWR_FLAG</text>
<text x="31.8" y="190.1">+5V</text>
<text x="14.5" y="192.6">PWR_FLAG</text>
<text x="14.5" y="195.2">PWR_FLAG</text>
<text x="31.8" y="195.2">GND</text>
<text x="31.8" y="192.6">+3V3</text>
</g>
<g font-size="1.8" fill="#a90000">
<text x="45" y="31.5">5</text>
<text x="45" y="34">6</text>
<text x="45" y="36.6">7</text>
<text x="45" y="39.1">8</text>
<text x="45" y="41.7">9</text>
<text x="67.9" y="41.7">3</text>
<text x="67.9" y="39.1">4</text>
<text x="44.4" y="44.2">10</text>
<text x="44.4" y="46.7">20</text>
<text x="67.9" y="46.7">1</text>
<text x="67.9" y="44.2">2</text>
<text x="44.4" y="49.3">21</text>
<text x="67.9" y="49.3">0</text>
<text x="54.4" y="80.1" transform="rotate(-90 54.4 80.1)">6</text>
<text x="63.2" y="83.3" transform="rotate(-90 63.2 83.3)">5</text>
<text x="72.1" y="80.1" transform="rotate(-90 72.1 80.1)">5</text>
<text x="54.4" y="86.4" transform="rotate(-90 54.4 86.4)">3</text>
<text x="59" y="88.6">4</text>
<text x="66.6" y="88.6">3</text>
<text x="72.1" y="86.4" transform="rotate(-90 72.1 86.4)">4</text>
<text x="128" y="85.2" transform="rotate(-90 128 85.2)">4</text>
<text x="128" y="91.5" transform="rotate(-90 128 91.5)">1</text>
<text x="135.6" y="91.5" transform="rotate(-90 135.6 91.5)">3</text>
<text x="150.9" y="94.7" transform="rotate(-90 150.9 94.7)">2</text>
<text x="54.4" y="100.4" transform="rotate(-90 54.4 100.4)">2</text>
<text x="72.1" y="100.4" transform="rotate(-90 72.1 100.4)">8</text>
<text x="135.6" y="97.9" transform="rotate(-90 135.6 97.9)">2</text>
<text x="142.8" y="101.3">1</text>
<text x="142.8" y="98.8">4</text>
<text x="54.4" y="106.8" transform="rotate(-90 54.4 106.8)">7</text>
<text x="63.2" y="103.6" transform="rotate(-90 63.2 103.6)">2</text>
<text x="72.1" y="106.8" transform="rotate(-90 72.1 106.8)">1</text>
<text x="150.9" y="107.4" transform="rotate(-90 150.9 107.4)">3</text>
<text x="59" y="109">1</text>
<text x="66.6" y="109">6</text>
</g>
<g font-size="1.4" fill="#840000">
<text x="53" y="53">ESP32-C3</text>
<text x="53" y="54.6">Super</text>
<text x="58.3" y="54.6">Mini</text>
</g>
<g font-size="1.4" fill="#0099b0">
<text x="270.7" y="181">CERN-OHL-P</text>
<text x="282.5" y="181">v2</text>
</g>
<g font-size="1.2" fill="#840000">
<text x="205.7" y="29">+3V3</text>
<text x="238.7" y="29">+3V3</text>
<text x="113" y="32.8">+3V3</text>
</g>
<g font-size="1.2" fill="#006464">
<text x="206.2" y="26.4">GND</text>
<text x="239.2" y="26.4">GND</text>
<text x="47.5" y="32.4">GPIO5/MISO</text>
<text x="47.5" y="35">GPIO6/MOSI</text>
<text x="113.4" y="30.2">GND</text>
<text x="113.5" y="35.3">SDA</text>
<text x="145.5" y="31.5">Sig</text>
<text x="145.6" y="34">V+</text>
<text x="177.3" y="31.5">Sig</text>
<text x="177.4" y="34">V+</text>
<text x="206.6" y="31.5">SW</text>
<text x="206.7" y="34">DT</text>
<text x="239.6" y="31.5">SW</text>
<text x="239.7" y="34">DT</text>
<text x="47.5" y="37.5">GPIO7/SS</text>
<text x="47.5" y="40">~{GPIO8}/SDASCK/ADC/GPIO4</text>
<text x="113.6" y="37.8">SCL</text>
<text x="145.2" y="36.6">GND</text>
<text x="149.6" y="41.5" transform="rotate(-90 149.6 41.5)">MP</text>
<text x="176.9" y="36.6">GND</text>
<text x="181.4" y="41.5" transform="rotate(-90 181.4 41.5)">MP</text>
<text x="206.3" y="36.6">CLK</text>
<text x="210.6" y="41.5" transform="rotate(-90 210.6 41.5)">MP</text>
<text x="239.3" y="36.6">CLK</text>
<text x="243.6" y="41.5" transform="rotate(-90 243.6 41.5)">MP</text>
<text x="47.5" y="45.1">GPIO10</text>
<text x="47.5" y="47.7">GPIO20/RX</text>
<text x="47.5" y="42.6">~{GPIO9}/SCL</text>
<text x="59.1" y="47.7">ADC/GPIO1</text>
<text x="59.1" y="45.1">ADC/~{GPIO2}</text>
<text x="59.1" y="42.6">ADC/GPIO3</text>
<text x="117.9" y="42.7" transform="rotate(-90 117.9 42.7)">MP</text>
<text x="47.5" y="50.2">GPIO21/TX</text>
<text x="59.1" y="50.2">ADC/GPIO0</text>
</g>
<g font-size="1.1" fill="#a90000">
<text x="67.7" y="29">5V</text>
<text x="67.4" y="34">3V3</text>
<text x="68" y="31.5">G</text>
</g>
<g font-size=".5" fill="#840000">
<text x="116.8" y="40">Mounting</text>
<text x="148.5" y="38.7">Mounting</text>
<text x="180.3" y="38.7">Mounting</text>
<text x="209.5" y="38.7">Mounting</text>
<text x="242.5" y="38.7">Mounting</text>
</g>
</svg>
